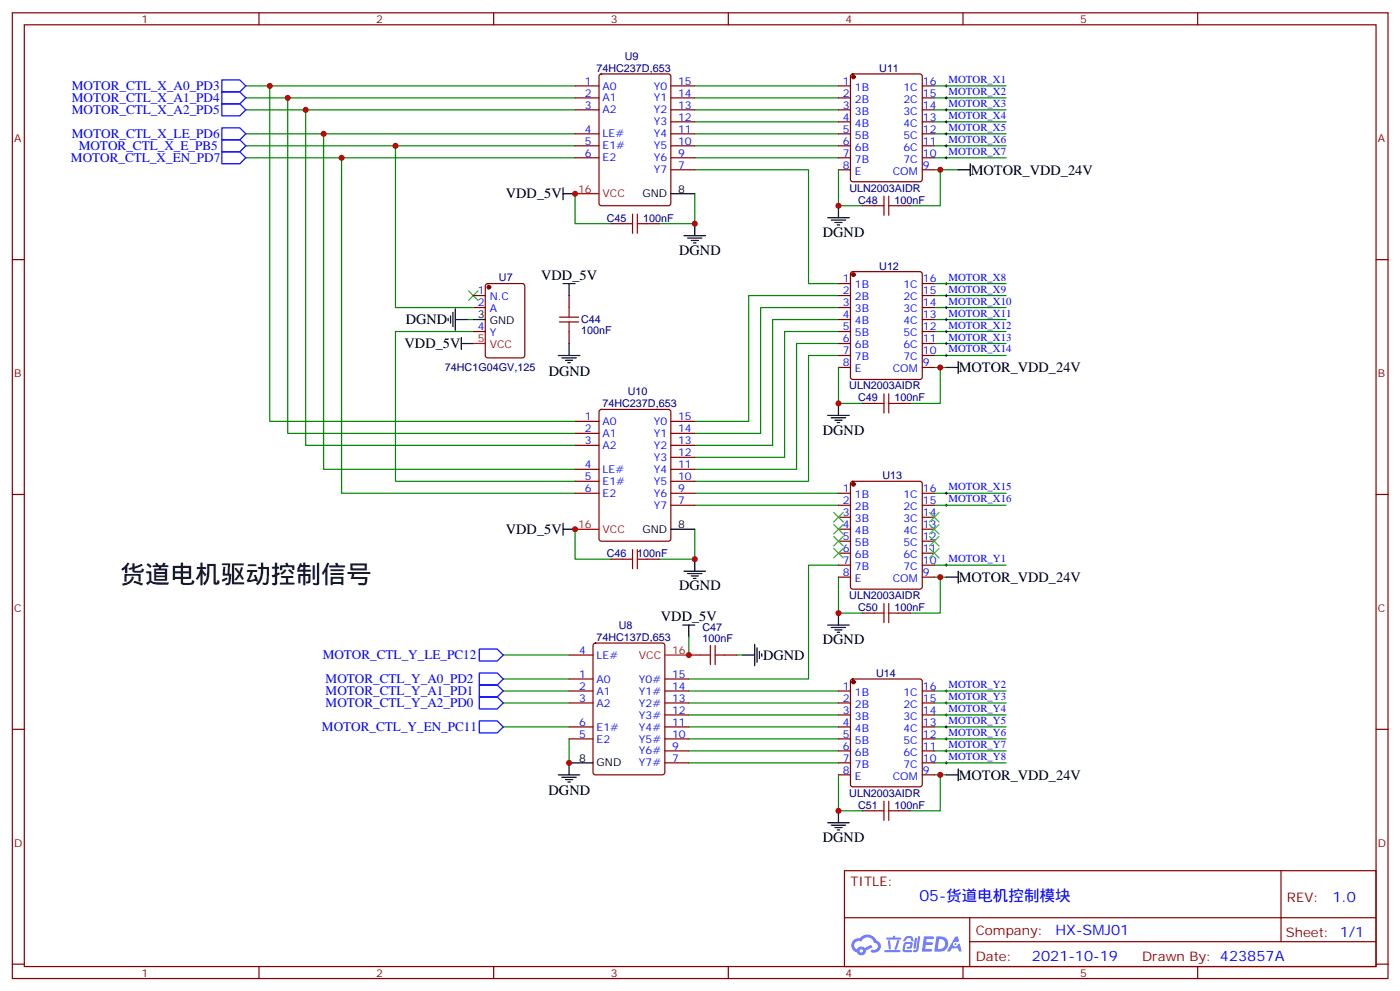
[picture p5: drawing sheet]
<svg xmlns="http://www.w3.org/2000/svg" width="413mm" height="292mm" viewBox="0 0 413 292" stroke-linecap="round" stroke-linejoin="round" font-family="sans-serif">
<g fill="none" stroke="#870000" stroke-width=".35">
<path d="M3.6 3.8h405.4v284.3h-405.4zM7.2 7.3h398.2v277.3h-398.2zM76.3 3.8v3.5M145.5 3.8v3.5M214.6 3.8v3.5M283.7 3.8v3.5M352.9 3.8v3.5M3.6 76.4h3.6M405.4 76.4h3.6M3.6 145.6h3.6M405.4 145.6h3.6M3.6 214.7h3.6"/>
<path d="M405.4 214.7h3.6M248.8 256.4h156.6v28.2h-156.6zM377.4 256.4v20.9M248.8 270.2h156.5M285.7 277.3h119.6M285.7 270.2v14.1M3.6 283.9h3.6M76.3 284.6v3.5M145.5 284.6v3.5M214.6 284.6v3.5M283.7 284.6v3.5M352.9 284.6v3.5"/>
<path d="M405.4 283.9h3.6"/>
</g>
<g fill="#5487ff">
<path d="M272.3 275.7h2.5l.3 .2-.1 .5-2 .1-.1 .9h1.6l.4 .4-.4 .4h-1.7l-.2 1.2 1.9 .1 .2 .3-.2 .3-2.9 .1z"/>
<path d="M281.5 275.8h.7l.4 1.3-.7 .3a.74 .74 0 0 0-1.1 .3 .74 .74 0 0 0 .5 1 .74 .74 0 0 0 .9-.6l.6-.3 .6 2.3h-.9l-.2-.9h-1.8l-.6 .9h-.9z"/>
<path d="M269.6 276.1h.6l-.4 3a.31 .31 0 0 1-.3 .2 .31 .31 0 0 1-.3-.3z"/>
<path d="M270.5 275.7h.6l-.5 3.9a.89 .89 0 0 1-.7 .7 .89 .89 0 0 1-.9-.3l1-.4z"/>
<path d="M266.9 275.8l.6-.2 1.2 .1 .5 1.3-.6 .2-.4-1-1 .2a.95 .95 0 0 1-1 .8l-.1-.2z"/>
<path d="M266.5 277.5l1.8-.2a1.04 1.04 0 0 1 .6 1.1 1.04 1.04 0 0 1-.8 .9h-.7a.29 .29 0 0 1-.3-.3 .29 .29 0 0 1 .4-.3h.6l.2-.8-1.4 .1-.3 1.7 1.9 .1a.29 .29 0 0 1 .2 .3 .29 .29 0 0 1-.3 .3l-2-.1-.4-.3 .2-2z"/>
<path d="M260.6 279.8h4.4a.3 .3 0 0 1 .3 .3 .3 .3 0 0 1-.3 .3h-4.3z"/>
<path d="M264.4 276.8h.6l-.5 1.7a1.02 1.02 0 0 1-.7 1.1l-.2-.2z"/>
<path d="M261.6 276.9h.6l.3 2.4-.3 .3-.3-.2z"/>
<path d="M261.2 276.1h1.9l.2-.6h.5l-.1 .6h1.5a.29 .29 0 0 1 .3 .3 .29 .29 0 0 1-.3 .2h-3.9z"/>
<path d="M275.9 275.7l-.6 4.5h1.4a2.27 2.27 0 0 0 2.7-2.3 2.27 2.27 0 0 0-2.7-2.2zM276.7 276.5a1.5 1.5 0 0 1 1.8 1.5 1.5 1.5 0 0 1-1.9 1.4h-.3z"/>
<path d="M251.5 276.9a2.09 2.09 0 0 0 1 3.5 1.37 1.37 0 0 0 1.5 .9 1.37 1.37 0 0 0 1.1-1.4l2-1-.5-.7-1.8 .9a1.4 1.4 0 0 0-2.3 .4 1.32 1.32 0 0 1-.6-1.8 1.32 1.32 0 0 1 1.9-.5 2.02 2.02 0 0 1 2-1.2 2.02 2.02 0 0 1 1.8 1.6 1.09 1.09 0 0 1 1.1 1.4 1.09 1.09 0 0 1-1.6 .7 .41 .41 0 0 0-.5 .3 .41 .41 0 0 0 .4 .5 1.89 1.89 0 0 0 2.4-1.2 1.89 1.89 0 0 0-1.2-2.4 2.98 2.98 0 0 0-5-.7l-1 .2zM253.3 280a.52 .52 0 0 1 1 0 .52 .52 0 0 1-1 0z"/>
<circle cx="281.5" cy="278" r=".28"/>
</g>
<g fill="none" stroke="#008700" stroke-width=".35">
<path d="M72.4 25.3h97M72.4 28.8h97M72.4 32.3h97M72.4 39.4h97M79.5 25.3v98.8h89.9M84.8 28.8v98.8h84.6M90.1 32.3v98.8h79.3M95.4 39.4v98.8h74M204.7 25.3h42.4M204.7 28.8h42.4M204.7 32.3h42.4M204.7 35.9h42.4"/>
<path d="M204.7 39.4h42.4M275.3 25.3h21.1M275.3 28.8h21.1M275.3 32.3h21.1M275.3 35.9h21.1M275.3 39.4h21.1M72.4 42.9h97M72.4 46.5h97M100.6 46.5v98.7h68.8M116.5 42.9v47.7h23M169.4 57v8.9h10.6M204.7 50h33.5v33.5h8.9"/>
<path d="M204.7 57v8.9h-10.6M204.7 42.9h42.4M204.7 46.5h42.4M247.1 50v10.6h7M275.3 42.9h21.1M275.3 46.5h21.1M275.3 50h7M277 50v10.6h-8.8M137.7 94.1h1.8M139.5 97.6h-23v44.1h52.9M247.1 87h-26.5v37.1h-15.9M247.1 90.6h-23v37h-19.4"/>
<path d="M247.1 94.1h-19.5v37h-22.9M247.1 97.6h-15.9v37.1h-26.5M275.3 97.6h21.1M275.3 94.1h21.1M275.3 90.6h21.1M275.3 87h21.1M275.3 83.5h21.1M247.1 101.1h-12.4v37.1h-30M247.1 104.7h-8.9v37h-33.5M247.1 108.2v10.6h7M275.3 108.2h3.5M275.3 104.7h21.1"/>
<path d="M275.3 101.1h21.1M277 108.2v10.6h-8.8M169.4 155.8v8.8h10.6M204.7 155.8v8.8h-10.6M204.7 148.8h42.4M204.7 145.2h42.4M275.3 148.8h21.1M275.3 145.2h21.1M247.1 166.4h-8.9v33.5h-35.2M247.1 169.9v10.6h7M275.3 166.4h21.1M275.3 169.9h3.5"/>
<path d="M277 169.9v10.6h-8.8M148.3 192.9h19.4M148.3 199.9h19.4M203 187.6v5.3M217.1 192.9h1.7M148.3 214h19.4M148.3 207h19.4M148.3 203.4h19.4M167.7 217.6v7M203 217.6h44.1M203 214h44.1M203 210.5h44.1"/>
<path d="M203 207h44.1M203 203.4h44.1M275.3 217.6h21.1M275.3 214h21.1M275.3 210.5h21.1M275.3 207h21.1M275.3 203.4h21.1M203 224.6h44.1M203 221.1h44.1M247.1 228.1v10.6h7M275.3 224.6h21.1M275.3 221.1h21.1"/>
<path d="M275.3 228.1h3.5M277 228.1v10.6h-8.8"/>
</g>
<g fill="none" stroke="#a10000" stroke-width=".35">
<path d="M260.5 57.7v5.7M261.9 57.7v5.7M183.6 65.9h2.8M186.4 63v5.7M187.8 63v5.7M187.8 65.9h2.8M257.6 60.6h2.9M261.9 60.6h2.8M164.9 93.4h5.6M164.9 94.8h5.6M167.7 90.6v2.8M167.7 94.8v2.8"/>
<path d="M257.6 118.8h2.9M260.5 116v5.6M261.9 116v5.6M261.9 118.8h2.8M183.6 164.6h2.8M186.4 161.8v5.7M187.8 164.6h2.8M187.8 161.8v5.7M260.5 177.7v5.6M261.9 177.7v5.6M206.5 192.9h2.8M209.3 190v5.7"/>
<path d="M210.7 192.9h2.8M210.7 190v5.7M257.6 180.5h2.9M261.9 180.5h2.8M257.6 238.7h2.9M260.5 235.9v5.6M261.9 238.7h2.8M261.9 235.9v5.6"/>
</g>
<g fill="none" stroke="#870000" stroke-width=".35">
<path d="M169.4 25.3h7.1M169.4 28.8h7.1M169.4 32.3h7.1M169.4 39.4h7.1M176.7 22l.5-.2h19.8l.6 .4 .1 37.7-.5 .6-20 .1-.6-.5-.1-37.6zM197.7 25.3h7M197.7 28.8h7M197.7 32.3h7M197.7 35.9h7M197.7 39.4h7M247.1 25.3h3.5M247.1 28.8h3.5"/>
<path d="M247.1 32.3h3.5M247.1 35.9h3.5M247.1 39.4h3.5M250.8 22l.5-.2h19.7l.7 .4v30.6l-.4 .7h-20l-.7-.4v-30.6zM271.7 25.3h3.6M271.7 28.8h3.6M271.7 32.3h3.6M271.7 35.9h3.6M271.7 39.4h3.6M169.4 42.9h7.1M169.4 46.5h7.1M197.7 42.9h7"/>
<path d="M197.7 46.5h7M197.7 50h7M247.1 42.9h3.5M247.1 46.5h3.5M247.1 50h3.5M271.7 42.9h3.6M271.7 46.5h3.6M271.7 50h3.6M180 65.9h3.6M190.6 65.9h3.5M254.1 60.6h3.5M264.7 60.6h3.5"/>
<path d="M139.5 87h3.5M139.5 90.6h3.5M139.5 97.6h3.5M143.2 83.7l.5-.2h10.2l.7 .4v20.8l-.4 .6-10.5 .1-.7-.5v-20.7zM167.7 87v3.6M167.7 97.6v3.5M247.1 83.5h3.5M247.1 87h3.5M247.1 90.6h3.5M247.1 94.1h3.5M247.1 97.6h3.5M250.8 80.2l.5-.2h19.7l.7 .4v30.6l-.4 .7h-20l-.7-.4v-30.6z"/>
<path d="M271.7 83.5h3.6M271.7 87h3.6M271.7 90.6h3.6M271.7 94.1h3.6M271.7 97.6h3.6M247.1 101.1h3.5M247.1 104.7h3.5M247.1 108.2h3.5M254.1 118.8h3.5M264.7 118.8h3.5M271.7 101.1h3.6M271.7 104.7h3.6"/>
<path d="M271.7 108.2h3.6M169.4 124.1h7.1M169.4 138.2h7.1M169.4 127.6h7.1M169.4 131.1h7.1M176.7 120.8l.5-.3h19.8l.6 .5 .1 37.6-.5 .7h-20l-.6-.4-.1-37.7zM197.7 124.1h7M197.7 138.2h7M197.7 127.6h7M197.7 131.1h7M197.7 134.7h7M169.4 145.2h7.1"/>
<path d="M169.4 141.7h7.1M197.7 145.2h7M197.7 148.8h7M197.7 141.7h7M247.1 145.2h3.5M247.1 148.8h3.5M247.1 152.3h3.5M247.1 155.8h3.5M247.1 159.3h3.5M250.8 141.9l.5-.2h19.7l.7 .4v30.7l-.4 .6-20 .1-.7-.5v-30.6zM271.7 145.2h3.6M271.7 148.8h3.6"/>
<path d="M271.7 152.3h3.6M271.7 155.8h3.6M271.7 159.3h3.6M180 164.6h3.6M190.6 164.6h3.5M247.1 162.9h3.5M247.1 166.4h3.5M247.1 169.9h3.5M271.7 162.9h3.6M271.7 166.4h3.6M271.7 169.9h3.6M167.7 192.9h7"/>
<path d="M167.7 199.9h7M175 189.6l.5-.3h19.7l.6 .5 .1 37.6-.5 .7h-19.9l-.7-.4-.1-37.6zM195.9 199.9h7.1M203 192.9h3.5M213.5 192.9h3.6M254.1 180.5h3.5M264.7 180.5h3.5M167.7 203.4h7M167.7 207h7M167.7 214h7M167.7 217.6h7M195.9 203.4h7.1"/>
<path d="M195.9 207h7.1M195.9 210.5h7.1M195.9 214h7.1M195.9 217.6h7.1M247.1 203.4h3.5M247.1 207h3.5M247.1 210.5h3.5M247.1 214h3.5M247.1 217.6h3.5M250.8 200.1l.5-.2h19.7l.7 .5v30.6l-.4 .6-20 .1-.7-.5v-30.6zM271.7 203.4h3.6M271.7 207h3.6"/>
<path d="M271.7 210.5h3.6M271.7 214h3.6M271.7 217.6h3.6M195.9 221.1h7.1M195.9 224.6h7.1M247.1 221.1h3.5M247.1 224.6h3.5M247.1 228.1h3.5M254.1 238.7h3.5M264.7 238.7h3.5M271.7 221.1h3.6M271.7 224.6h3.6"/>
<path d="M271.7 228.1h3.6"/>
</g>
<g fill="none" stroke="#000" stroke-width=".35">
<path d="M165.9 55.3v3.5M165.9 57h3.5M197.7 57h7M282.3 50h3.6M285.9 48.2v3.6M201.5 69.4h6.4M202.6 70.1h4.2M203.7 70.8h2.1M204.4 71.5h.7M204.7 65.9v3.5M243.9 64.1h6.3M244.9 64.8h4.3"/>
<path d="M246 65.5h2.1M246.7 66.2h.7M247.1 60.6v3.5M132 93.7v.7M132.8 93v2.1M133.5 92v4.2M134.2 94.1h3.5M134.2 90.9v6.4M135.9 99.4v3.5M139.5 94.1h3.5M165.9 83.5h3.5M167.7 83.5v3.5"/>
<path d="M135.9 101.1h3.6M164.5 104.7h6.4M165.6 105.4h4.2M166.6 106.1h2.1M167.3 106.8h.7M167.7 101.1v3.6M247.1 118.8v3.5M278.8 108.2h3.5M282.3 106.4v3.6M243.9 122.3h6.3M244.9 123h4.3M246 123.7h2.1"/>
<path d="M246.7 124.4h.7M165.9 155.8h3.5M165.9 154.1v3.5M197.7 155.8h7M201.5 168.2h6.4M202.6 168.9h4.2M203.7 169.6h2.1M204.4 170.3h.7M204.7 164.6v3.6M278.8 169.9h3.5M282.3 168.2v3.5M201.2 184h3.5"/>
<path d="M203 184v3.6M218.8 192.9h3.6M222.4 189.7v6.3M223.1 190.7v4.3M223.8 191.8v2.1M224.5 192.5v.7M243.9 184h6.3M244.9 184.7h4.3M246 185.5h2.1M246.7 186.2h.7M247.1 180.5v3.5M164.5 228.1h6.4"/>
<path d="M165.6 228.8h4.2M166.6 229.6h2.1M167.3 230.3h.7M174.7 224.6h-7v3.5M247.1 238.7v3.6M278.8 228.1h3.5M282.3 226.4v3.5M243.9 242.3h6.3M244.9 243h4.3M246 243.7h2.1M246.7 244.4h.7"/>
</g>
<g fill="none" stroke="#000" stroke-width=".29">
<path d="M278.4 39.4h.8M278.4 35.9h.8M278.4 32.3h.8M278.4 28.8h.8M278.4 25.3h.8M278.8 24.9v.7M278.8 28.5v.7M278.8 32v.7M278.8 35.5v.7M278.8 39.1v.7M278.4 46.5h.8M278.4 42.9h.8"/>
<path d="M278.8 42.6v.7M278.8 46.1v.7M278.4 97.6h.8M278.4 94.1h.8M278.4 90.6h.8M278.4 87h.8M278.4 83.5h.8M278.8 83.1v.8M278.8 86.7v.7M278.8 90.2v.7M278.8 93.7v.7M278.8 97.3v.7"/>
<path d="M278.4 104.7h.8M278.4 101.1h.8M278.8 100.8v.7M278.8 104.3v.7M278.4 145.2h.8M278.4 148.8h.8M278.8 144.9v.7M278.8 148.4v.7M278.4 166.4h.8M278.8 166.1v.7M278.4 203.4h.8M278.4 207h.8"/>
<path d="M278.4 210.5h.8M278.4 214h.8M278.4 217.6h.8M278.8 203.1v.7M278.8 206.6v.7M278.8 210.1v.8M278.8 213.7v.7M278.8 217.2v.7M278.4 221.1h.8M278.4 224.6h.8M278.8 220.7v.7M278.8 224.3v.7"/>
</g>
<g fill="#870000" stroke="#870000" stroke-width=".35">
<circle cx="251.5" cy="200.8" r=".53"/>
<circle cx="251.5" cy="142.6" r=".53"/>
<circle cx="251.5" cy="80.9" r=".53"/>
<circle cx="251.5" cy="22.6" r=".53"/>
<circle cx="144" cy="84.6" r=".53"/>
</g>
<path d="M169.4 57h7.1M139.5 101.1h3.5M169.4 155.8h7.1M195.9 192.9h7.1" fill="none" stroke="#f00" stroke-width=".35"/>
<path d="M65.4 30.6h5.3l1.7 1.7-1.7 1.8h-5.3zM65.4 27.1h5.3l1.7 1.7-1.7 1.8h-5.3zM65.4 23.5h5.3l1.7 1.8-1.7 1.8h-5.3zM65.4 37.6h5.3l1.7 1.8-1.7 1.8h-5.3zM65.4 41.2h5.3l1.7 1.7-1.7 1.8h-5.3zM65.4 44.7h5.3l1.7 1.8-1.7 1.7h-5.3zM141.2 198.2h5.3l1.8 1.7-1.8 1.8h-5.3zM141.2 191.1h5.3l1.8 1.8-1.8 1.7h-5.3zM141.2 201.7h5.3l1.8 1.7-1.8 1.8h-5.3zM141.2 205.2h5.3l1.8 1.8-1.8 1.7h-5.3zM141.2 212.3h5.3l1.8 1.7-1.8 1.8h-5.3z" fill="none" stroke="#00f" stroke-width=".35"/>
<g fill="none" stroke="#3c3" stroke-width=".35">
<path d="M138 85.6l2.9 2.8M140.9 85.6l-2.9 2.8M245.6 157.9l2.9 2.9M245.6 154.4l2.9 2.8M245.6 150.9l2.9 2.8M248.5 157.9l-2.9 2.9M248.5 154.4l-2.9 2.8M248.5 150.9l-2.9 2.8M273.9 150.9l2.8 2.8M273.9 154.4l2.8 2.8M273.9 157.9l2.8 2.9M276.7 150.9l-2.8 2.8"/>
<path d="M276.7 154.4l-2.8 2.8M276.7 157.9l-2.8 2.9M245.6 161.5l2.9 2.8M248.5 161.5l-2.9 2.8M273.9 161.5l2.8 2.8M276.7 161.5l-2.8 2.8"/>
</g>
<g fill="#c00">
<circle cx="277" cy="228.1" r=".88"/>
<circle cx="277" cy="169.9" r=".88"/>
<circle cx="167.7" cy="224.6" r=".88"/>
<circle cx="203" cy="192.9" r=".88"/>
<circle cx="247.1" cy="60.6" r=".88"/>
<circle cx="204.7" cy="65.9" r=".88"/>
<circle cx="204.7" cy="164.6" r=".88"/>
<circle cx="277" cy="108.2" r=".88"/>
<circle cx="277" cy="50" r=".88"/>
<circle cx="169.4" cy="155.8" r=".88"/>
<circle cx="169.4" cy="57" r=".88"/>
<circle cx="247.1" cy="118.8" r=".88"/>
<circle cx="247.1" cy="180.5" r=".88"/>
<circle cx="247.1" cy="238.7" r=".88"/>
<circle cx="79.5" cy="25.3" r=".88"/>
<circle cx="84.8" cy="28.8" r=".88"/>
<circle cx="90.1" cy="32.3" r=".88"/>
<circle cx="95.4" cy="39.4" r=".88"/>
<circle cx="100.6" cy="46.5" r=".88"/>
<circle cx="116.5" cy="42.9" r=".88"/>
</g>
<text font-size="7.4" x="35.4" y="171.7">货道电机驱动控制信号</text>
<text font-size="4.6" fill="#00f" x="270.9" y="265.4">05-货道电机控制模块</text>
<g font-size="4.2">
<text x="286" y="51.4">MOTOR_VDD_24V</text>
<text x="149.1" y="58.4">VDD_5V</text>
<text x="242.5" y="69.7">DGND</text>
<text x="200.1" y="75">DGND</text>
<text x="159.5" y="82.3">VDD_5V</text>
<text x="119.5" y="95.5">DGND</text>
<text x="119.2" y="102.6">VDD_5V</text>
<text x="161.7" y="110.7">DGND</text>
<text x="282.5" y="109.6">MOTOR_VDD_24V</text>
<text x="242.5" y="128">DGND</text>
<text x="149.1" y="157.2">VDD_5V</text>
<text x="200.1" y="173.8">DGND</text>
<text x="282.5" y="171.4">MOTOR_VDD_24V</text>
<text x="194.7" y="182.9">VDD_5V</text>
<text x="242.5" y="189.7">DGND</text>
<text x="224.8" y="194.3">DGND</text>
<text x="282.5" y="229.6">MOTOR_VDD_24V</text>
<text x="161.6" y="234.1">DGND</text>
<text x="242.5" y="247.9">DGND</text>
</g>
<g font-size="4.2" fill="#00f">
<text x="392.6" y="265.6">1.0</text>
<text x="311" y="275.2">HX-SMJ01</text>
<text x="304.1" y="283">2021-10-19</text>
</g>
<g font-size="3.9" fill="#00f">
<text x="21.2" y="26.5">MOTOR_CTL_X_A0_PD3</text>
<text x="21.2" y="33.6">MOTOR_CTL_X_A2_PD5</text>
<text x="21.2" y="30.1">MOTOR_CTL_X_A1_PD4</text>
<text x="21.2" y="40.6">MOTOR_CTL_X_LE_PD6</text>
<text x="20.9" y="47.7">MOTOR_CTL_X_EN_PD7</text>
<text x="23.2" y="44.2">MOTOR_CTL_X_E_PB5</text>
<text x="95.1" y="194.1">MOTOR_CTL_Y_LE_PC12</text>
<text x="95.9" y="201.2">MOTOR_CTL_Y_A0_PD2</text>
<text x="95.9" y="204.7">MOTOR_CTL_Y_A1_PD1</text>
<text x="95.9" y="208.2">MOTOR_CTL_Y_A2_PD0</text>
<text x="94.9" y="215.3">MOTOR_CTL_Y_EN_PC11</text>
</g>
<g font-size="3.9" fill="#800">
<text x="250.6" y="260.9">TITLE:</text>
<text x="379.2" y="265.6">REV:</text>
<text x="287.5" y="275.1">Company:</text>
<text x="378.9" y="275.8">Sheet: 1/1</text>
<text x="287.5" y="282.8">Date:</text>
<text x="336.5" y="282.9">Drawn By: 423857A</text>
</g>
<g font-size="3.2" fill="#800">
<text x="41.7" y="6.8">1</text>
<text x="110.9" y="6.8">2</text>
<text x="180" y="6.8">3</text>
<text x="249.2" y="6.8">4</text>
<text x="318.3" y="6.8">5</text>
<text x="4.2" y="41.9">A</text>
<text x="406" y="41.9">A</text>
<text x="4.2" y="111">B</text>
<text x="406" y="111">B</text>
<text x="4.2" y="180.2">C</text>
<text x="406" y="180.2">C</text>
<text x="4.2" y="249.3">D</text>
<text x="406" y="249.3">D</text>
<text x="41.7" y="287.6">1</text>
<text x="110.9" y="287.6">2</text>
<text x="180" y="287.6">3</text>
<text x="249.2" y="287.6">4</text>
<text x="318.3" y="287.6">5</text>
</g>
<g font-size="3.2" fill="#000080">
<text x="184.1" y="17.7">U9</text>
<text x="175.7" y="21.2">74HC237D,653</text>
<text x="259.1" y="21.1">U11</text>
<text x="250.3" y="56.5">ULN2003AIDR</text>
<text x="252.9" y="60">C48</text>
<text x="263.6" y="60">100nF</text>
<text x="178.8" y="65.2">C45</text>
<text x="189.5" y="65.3">100nF</text>
<text x="147" y="82.9">U7</text>
<text x="259.1" y="79.4">U12</text>
<text x="171.2" y="95.2">C44</text>
<text x="171.2" y="98.4">100nF</text>
<text x="131.1" y="109.3">74HC1G04GV,125</text>
<text x="177.5" y="119.9">74HC237D,653</text>
<text x="185" y="116.3">U10</text>
<text x="250.2" y="114.6">ULN2003AIDR</text>
<text x="252.9" y="118.2">C49</text>
<text x="263.5" y="118.2">100nF</text>
<text x="260" y="141.1">U13</text>
<text x="178.8" y="164.1">C46</text>
<text x="187.7" y="164.1">100nF</text>
<text x="250.2" y="176.4">ULN2003AIDR</text>
<text x="252.9" y="179.9">C50</text>
<text x="263.5" y="179.9">100nF</text>
<text x="182.3" y="185.2">U8</text>
<text x="207" y="185.8">C47</text>
<text x="175.7" y="188.8">74HC137D,653</text>
<text x="207" y="189">100nF</text>
<text x="258.1" y="199.3">U14</text>
<text x="250.2" y="234.6">ULN2003AIDR</text>
<text x="252.9" y="238.1">C51</text>
<text x="263.5" y="238.1">100nF</text>
</g>
<g font-size="3.2" fill="#00f">
<text x="172.4" y="24.9">1</text>
<text x="172.4" y="28.5">2</text>
<text x="177.6" y="26.4">A0</text>
<text x="177.6" y="29.9">A1</text>
<text x="192.6" y="26.4">Y0</text>
<text x="192.6" y="29.9">Y1</text>
<text x="199.8" y="24.9">15</text>
<text x="199.8" y="28.5">14</text>
<text x="248.4" y="24.9">1</text>
<text x="248.4" y="28.5">2</text>
<text x="251.9" y="26.7">1B</text>
<text x="266.2" y="26.7">1C</text>
<text x="271.9" y="28.5">15</text>
<text x="271.9" y="24.9">16</text>
<text x="279.5" y="27.9">MOTOR_X2</text>
<text x="279.5" y="24.4">MOTOR_X1</text>
<text x="172.4" y="32">3</text>
<text x="177.6" y="33.4">A2</text>
<text x="192.6" y="33.4">Y2</text>
<text x="199.8" y="32">13</text>
<text x="199.8" y="35.5">12</text>
<text x="248.4" y="32">3</text>
<text x="248.4" y="35.5">4</text>
<text x="251.9" y="30.2">2B</text>
<text x="251.9" y="33.8">3B</text>
<text x="266.2" y="33.8">3C</text>
<text x="266.2" y="30.2">2C</text>
<text x="271.9" y="35.5">13</text>
<text x="271.9" y="32">14</text>
<text x="279.5" y="35">MOTOR_X4</text>
<text x="279.5" y="31.5">MOTOR_X3</text>
<text x="172.4" y="39.1">4</text>
<text x="177.6" y="40.5">LE#</text>
<text x="192.6" y="36.9">Y3</text>
<text x="192.6" y="40.5">Y4</text>
<text x="199.8" y="39.1">11</text>
<text x="248.4" y="39.1">5</text>
<text x="251.9" y="37.3">4B</text>
<text x="251.9" y="40.8">5B</text>
<text x="266.2" y="40.8">5C</text>
<text x="266.2" y="37.3">4C</text>
<text x="271.9" y="39.1">12</text>
<text x="279.5" y="38.5">MOTOR_X5</text>
<text x="172.4" y="42.6">5</text>
<text x="172.4" y="46.1">6</text>
<text x="177.6" y="44">E1#</text>
<text x="177.6" y="47.5">E2</text>
<text x="192.6" y="47.5">Y6</text>
<text x="192.6" y="44">Y5</text>
<text x="199.8" y="46.1">9</text>
<text x="199.8" y="42.6">10</text>
<text x="248.4" y="42.6">6</text>
<text x="248.4" y="46.1">7</text>
<text x="251.9" y="44.3">6B</text>
<text x="251.9" y="47.9">7B</text>
<text x="266.2" y="47.9">7C</text>
<text x="266.2" y="44.3">6C</text>
<text x="271.9" y="46.1">10</text>
<text x="271.9" y="42.6">11</text>
<text x="279.5" y="45.6">MOTOR_X7</text>
<text x="279.5" y="42.1">MOTOR_X6</text>
<text x="192.6" y="51">Y7</text>
<text x="199.8" y="49.6">7</text>
<text x="248.4" y="49.6">8</text>
<text x="251.9" y="51.4">E</text>
<text x="263.1" y="51.4">COM</text>
<text x="271.9" y="49.6">9</text>
<text x="248.4" y="83.1">1</text>
<text x="271.9" y="83.1">16</text>
<text x="279.5" y="82.6">MOTOR_X8</text>
<text x="140.8" y="86.7">1</text>
<text x="144.3" y="88.4">N.C</text>
<text x="248.4" y="86.7">2</text>
<text x="251.9" y="84.9">1B</text>
<text x="251.9" y="88.4">2B</text>
<text x="266.2" y="88.4">2C</text>
<text x="266.2" y="84.9">1C</text>
<text x="271.9" y="86.7">15</text>
<text x="279.5" y="89.7">MOTOR_X10</text>
<text x="279.5" y="86.1">MOTOR_X9</text>
<text x="140.8" y="90.2">2</text>
<text x="144.3" y="92">A</text>
<text x="248.4" y="90.2">3</text>
<text x="248.4" y="93.7">4</text>
<text x="251.9" y="92">3B</text>
<text x="251.9" y="95.5">4B</text>
<text x="266.2" y="95.5">4C</text>
<text x="266.2" y="92">3C</text>
<text x="271.9" y="93.7">13</text>
<text x="271.9" y="90.2">14</text>
<text x="279.5" y="93.2">MOTOR_X11</text>
<text x="140.8" y="97.3">4</text>
<text x="144.3" y="99">Y</text>
<text x="248.4" y="97.3">5</text>
<text x="248.4" y="100.8">6</text>
<text x="251.9" y="99">5B</text>
<text x="266.2" y="99">5C</text>
<text x="271.9" y="100.8">11</text>
<text x="271.9" y="97.3">12</text>
<text x="279.5" y="100.3">MOTOR_X13</text>
<text x="279.5" y="96.7">MOTOR_X12</text>
<text x="248.4" y="104.3">7</text>
<text x="248.4" y="107.8">8</text>
<text x="251.9" y="102.6">6B</text>
<text x="251.9" y="106.1">7B</text>
<text x="266.2" y="106.1">7C</text>
<text x="266.2" y="102.6">6C</text>
<text x="271.9" y="107.8">9</text>
<text x="271.9" y="104.3">10</text>
<text x="279.5" y="103.8">MOTOR_X14</text>
<text x="251.9" y="109.6">E</text>
<text x="263.1" y="109.6">COM</text>
<text x="172.4" y="123.7">1</text>
<text x="177.6" y="125.1">A0</text>
<text x="192.6" y="125.1">Y0</text>
<text x="199.8" y="123.7">15</text>
<text x="172.4" y="130.8">3</text>
<text x="172.4" y="127.2">2</text>
<text x="177.6" y="128.7">A1</text>
<text x="192.6" y="128.7">Y1</text>
<text x="199.8" y="127.2">14</text>
<text x="199.8" y="130.8">13</text>
<text x="172.4" y="137.8">4</text>
<text x="177.6" y="132.2">A2</text>
<text x="192.6" y="132.2">Y2</text>
<text x="192.6" y="135.7">Y3</text>
<text x="199.8" y="134.3">12</text>
<text x="199.8" y="137.8">11</text>
<text x="172.4" y="141.4">5</text>
<text x="177.6" y="139.2">LE#</text>
<text x="177.6" y="142.8">E1#</text>
<text x="192.6" y="142.8">Y5</text>
<text x="192.6" y="139.2">Y4</text>
<text x="199.8" y="141.4">10</text>
<text x="172.4" y="144.9">6</text>
<text x="177.6" y="146.3">E2</text>
<text x="192.6" y="149.8">Y7</text>
<text x="192.6" y="146.3">Y6</text>
<text x="199.8" y="148.4">7</text>
<text x="199.8" y="144.9">9</text>
<text x="248.4" y="144.9">1</text>
<text x="248.4" y="148.4">2</text>
<text x="251.9" y="146.6">1B</text>
<text x="266.2" y="146.6">1C</text>
<text x="271.9" y="148.4">15</text>
<text x="271.9" y="144.9">16</text>
<text x="279.5" y="144.4">MOTOR_X15</text>
<text x="279.5" y="147.9">MOTOR_X16</text>
<text x="248.4" y="151.9">3</text>
<text x="248.4" y="155.5">4</text>
<text x="251.9" y="150.2">2B</text>
<text x="251.9" y="153.7">3B</text>
<text x="266.2" y="153.7">3C</text>
<text x="266.2" y="150.2">2C</text>
<text x="271.9" y="155.5">13</text>
<text x="271.9" y="151.9">14</text>
<text x="248.4" y="159">5</text>
<text x="251.9" y="157.2">4B</text>
<text x="251.9" y="160.8">5B</text>
<text x="266.2" y="160.8">5C</text>
<text x="266.2" y="157.2">4C</text>
<text x="271.9" y="159">12</text>
<text x="248.4" y="162.5">6</text>
<text x="248.4" y="166.1">7</text>
<text x="251.9" y="164.3">6B</text>
<text x="251.9" y="167.8">7B</text>
<text x="266.2" y="167.8">7C</text>
<text x="266.2" y="164.3">6C</text>
<text x="271.9" y="166.1">10</text>
<text x="271.9" y="162.5">11</text>
<text x="279.5" y="165.5">MOTOR_Y1</text>
<text x="248.4" y="169.6">8</text>
<text x="251.9" y="171.3">E</text>
<text x="263.1" y="171.3">COM</text>
<text x="271.9" y="169.6">9</text>
<text x="170.6" y="192.5">4</text>
<text x="175.8" y="193.9">LE#</text>
<text x="170.6" y="199.6">1</text>
<text x="170.6" y="203.1">2</text>
<text x="175.8" y="201">A0</text>
<text x="188.3" y="201">Y0#</text>
<text x="198" y="203.1">14</text>
<text x="198" y="199.6">15</text>
<text x="248.4" y="203.1">1</text>
<text x="271.9" y="203.1">16</text>
<text x="279.5" y="202.6">MOTOR_Y2</text>
<text x="170.6" y="206.6">3</text>
<text x="175.8" y="204.5">A1</text>
<text x="175.8" y="208">A2</text>
<text x="188.3" y="208">Y2#</text>
<text x="188.3" y="204.5">Y1#</text>
<text x="198" y="206.6">13</text>
<text x="248.4" y="206.6">2</text>
<text x="251.9" y="204.9">1B</text>
<text x="251.9" y="208.4">2B</text>
<text x="266.2" y="208.4">2C</text>
<text x="266.2" y="204.9">1C</text>
<text x="271.9" y="206.6">15</text>
<text x="279.5" y="206.1">MOTOR_Y3</text>
<text x="279.5" y="209.6">MOTOR_Y4</text>
<text x="170.6" y="213.7">6</text>
<text x="175.8" y="215.1">E1#</text>
<text x="188.3" y="215.1">Y4#</text>
<text x="188.3" y="211.6">Y3#</text>
<text x="198" y="213.7">11</text>
<text x="198" y="210.1">12</text>
<text x="248.4" y="210.1">3</text>
<text x="248.4" y="213.7">4</text>
<text x="251.9" y="211.9">3B</text>
<text x="251.9" y="215.4">4B</text>
<text x="266.2" y="215.4">4C</text>
<text x="266.2" y="211.9">3C</text>
<text x="271.9" y="213.7">13</text>
<text x="271.9" y="210.1">14</text>
<text x="279.5" y="213.1">MOTOR_Y5</text>
<text x="170.6" y="217.2">5</text>
<text x="175.8" y="218.6">E2</text>
<text x="188.3" y="218.6">Y5#</text>
<text x="198" y="220.7">9</text>
<text x="198" y="217.2">10</text>
<text x="248.4" y="217.2">5</text>
<text x="248.4" y="220.7">6</text>
<text x="251.9" y="219">5B</text>
<text x="266.2" y="219">5C</text>
<text x="271.9" y="220.7">11</text>
<text x="271.9" y="217.2">12</text>
<text x="279.5" y="216.7">MOTOR_Y6</text>
<text x="279.5" y="220.2">MOTOR_Y7</text>
<text x="188.3" y="225.7">Y7#</text>
<text x="188.3" y="222.1">Y6#</text>
<text x="198" y="224.3">7</text>
<text x="248.4" y="224.3">7</text>
<text x="248.4" y="227.8">8</text>
<text x="251.9" y="222.5">6B</text>
<text x="251.9" y="226">7B</text>
<text x="266.2" y="226">7C</text>
<text x="266.2" y="222.5">6C</text>
<text x="271.9" y="227.8">9</text>
<text x="271.9" y="224.3">10</text>
<text x="279.5" y="223.7">MOTOR_Y8</text>
<text x="251.9" y="229.6">E</text>
<text x="263.1" y="229.6">COM</text>
</g>
<g font-size="3.2" fill="#f00">
<text x="170.3" y="56.7">16</text>
<text x="177.6" y="58.1">VCC</text>
<text x="140.8" y="100.8">5</text>
<text x="144.3" y="102.6">VCC</text>
<text x="170.3" y="155.5">16</text>
<text x="177.6" y="156.9">VCC</text>
<text x="188.2" y="193.9">VCC</text>
<text x="198" y="192.5">16</text>
</g>
<g font-size="3.2">
<text x="189.3" y="58.1">GND</text>
<text x="199.8" y="56.7">8</text>
<text x="140.8" y="93.7">3</text>
<text x="144.3" y="95.5">GND</text>
<text x="199.8" y="155.5">8</text>
<text x="189.3" y="156.9">GND</text>
<text x="170.6" y="224.3">8</text>
<text x="175.8" y="225.7">GND</text>
</g>
</svg>
